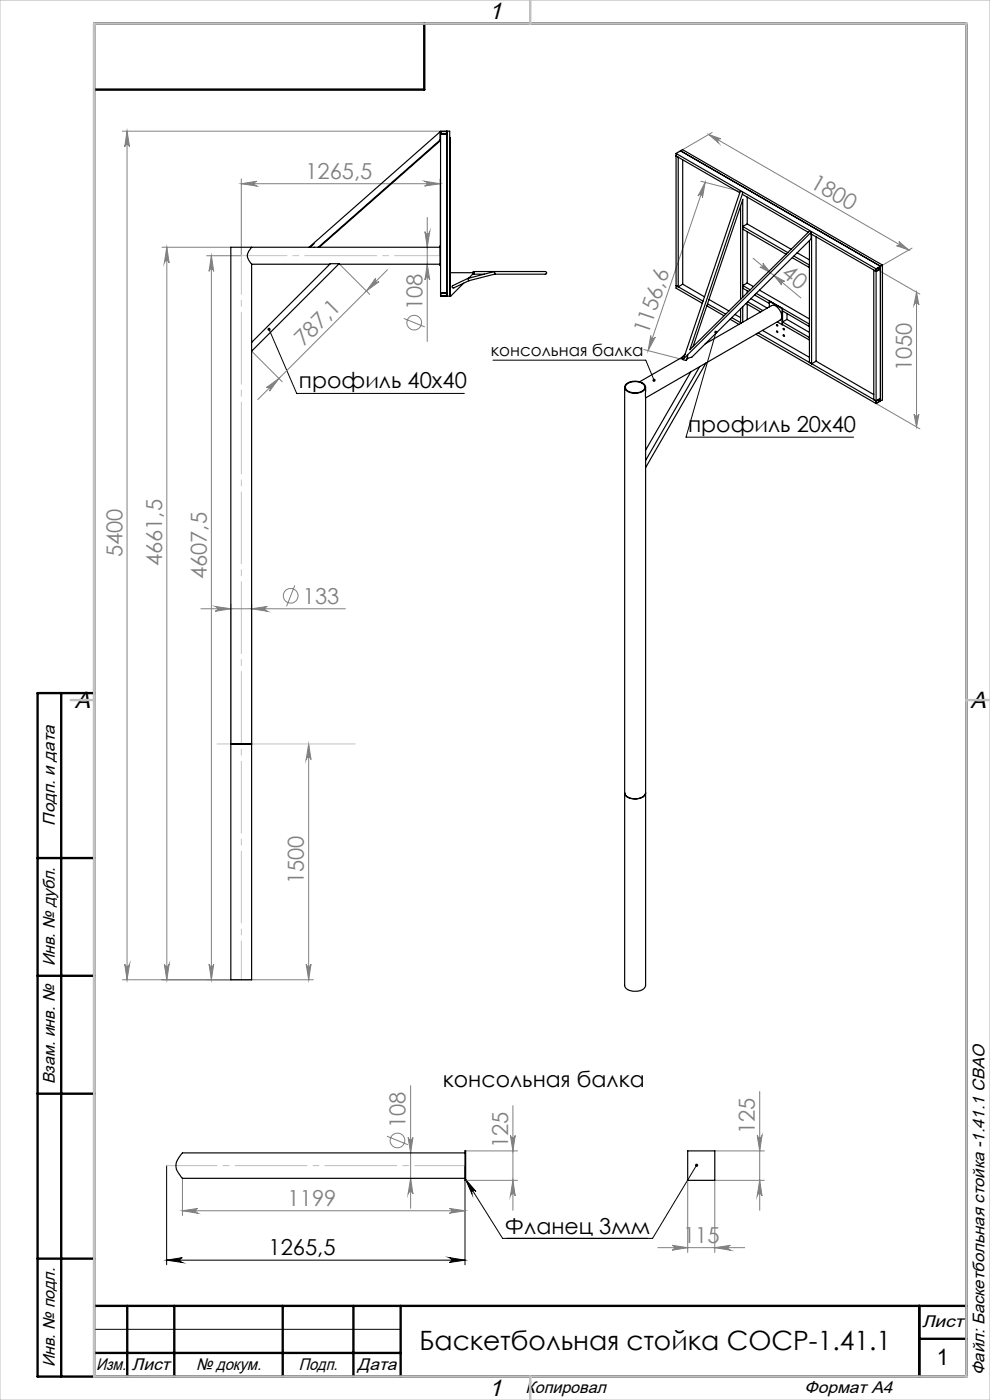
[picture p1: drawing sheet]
<svg xmlns="http://www.w3.org/2000/svg" width="210mm" height="297mm" viewBox="0 0 210 297" stroke-linecap="round" stroke-linejoin="round" font-family="sans-serif">
<g fill="none" stroke="#808080" stroke-width=".21">
<path d="M26 27.8h67.5M27 27.8l.5 3.3a.51 .51 0 0 0-.5-.5 .51 .51 0 0 0-.5 .5zM27 27.8v180.1M51.2 39l3.3-.6a.51 .51 0 0 0-.5 .6 .51 .51 0 0 0 .5 .5zM51.2 38v16.3h-7.3M51.2 39h42.1M90.1 38.4l3.2 .6-3.2 .5a.51 .51 0 0 0 .4-.5 .51 .51 0 0 0-.4-.6zM93.3 38v16.3M148.7 38.4l8.3 2.2M149.6 38.7l-12.1 35.7M149.6 38.7l-.6 3.2a.5 .5 0 0 0-.3-.6 .5 .5 0 0 0-.6 .3zM150.4 28.5l2.5 1a.52 .52 0 0 0-.6 .2 .52 .52 0 0 0 .1 .6z"/>
<path d="M150.4 28.5l42.4 24.5M151.1 28.1l-7.7 4.5M34.4 52.5h14.6M35.4 52.5v155.4M35.4 52.5l.5 3.3a.51 .51 0 0 0-.5-.5 .51 .51 0 0 0-.5 .5zM44.8 54.3l.5 3.3a.49 .49 0 0 0-.5-.5 .49 .49 0 0 0-.5 .5zM44.8 54.3v153.6M71.9 55.9l6.5 6.5M79.7 59a.51 .51 0 0 0 0 .7 .51 .51 0 0 0 .7 .1l-2.7 1.9zM82.2 57.2l-27.5 27.6M90.1 49.1a.51 .51 0 0 0 .5 .5 .51 .51 0 0 0 .6-.5l-.6 3.4zM90.6 46.1v26.4"/>
<path d="M90.6 56.1l.6 3.3a.51 .51 0 0 0-.6-.5 .51 .51 0 0 0-.5 .5zM159.7 54.8l10.2 8.4M161.8 55.9l1.6 2-2.2-1.2a.52 .52 0 0 0 .6-.2 .52 .52 0 0 0 0-.6zM164.2 58.5l2.2 1.2a.53 .53 0 0 0-.5 .2 .53 .53 0 0 0-.1 .6zM190.7 51.3l2.1 1.7-2.6-.9a.52 .52 0 0 0 .6-.2 .52 .52 0 0 0-.1-.6zM193.5 52.6l-7.7 4.4 9.3 5.4M53.4 74.5l6.5 6.5M85.7 67.6l4.4 1.8M136.6 74.2l8.3 2.1M138 71.2a.5 .5 0 0 0 .4 .6 .5 .5 0 0 0 .6-.3l-1.5 2.9zM194.4 62l.5 2.7a.53 .53 0 0 0-.5-.4 .53 .53 0 0 0-.5 .4zM194.4 62v28.6"/>
<path d="M56.5 82.3l2.7-2-2 2.7a.5 .5 0 0 0 0-.7 .5 .5 0 0 0-.7 0zM185.8 85.6l9.3 5.4M193.9 87.9a.53 .53 0 0 0 .5 .4 .53 .53 0 0 0 .5-.4l-.5 2.7zM42.6 129.1h30.7M45.6 128.7l3.4 .4-3.4 .6a.51 .51 0 0 0 .6-.5 .51 .51 0 0 0-.6-.5zM49 128.2v29.6M53.4 129.1l3.3-.4a.51 .51 0 0 0-.5 .5 .51 .51 0 0 0 .5 .5zM53.4 128.2v29.6M62.5 124.2l-1.7 4.4M65.5 157.8l.5 3.3a.51 .51 0 0 0-.5-.5 .51 .51 0 0 0-.6 .5zM65.5 157.8v50.1M26 207.9h40.5"/>
<path d="M26.5 204.5a.51 .51 0 0 0 .5 .5 .51 .51 0 0 0 .5-.5l-.5 3.4zM34.9 204.5a.51 .51 0 0 0 .5 .5 .51 .51 0 0 0 .5-.5l-.5 3.4zM44.3 204.5a.49 .49 0 0 0 .5 .5 .49 .49 0 0 0 .5-.5l-.5 3.4zM64.9 204.5a.51 .51 0 0 0 .6 .5 .51 .51 0 0 0 .5-.5l-.5 3.4zM87.1 230.3v26M108.8 234.6v22.1M161.1 231.6v25.1M38.7 256.9l3.3-.5a.51 .51 0 0 0-.5 .5 .51 .51 0 0 0 .5 .5zM38.7 250v7.9M38.7 256.9h59.9M82.1 241l4.4 1.8M86.6 241.3a.51 .51 0 0 0 .5 .5 .51 .51 0 0 0 .5-.5l-.5 3.3z"/>
<path d="M87.1 250l.5 3.3a.51 .51 0 0 0-.5-.5 .51 .51 0 0 0-.5 .5zM95.3 256.4l3.3 .5-3.3 .5a.51 .51 0 0 0 .5-.5 .51 .51 0 0 0-.5-.5zM98.6 250.4v7.5M98.8 250.4h11M98.8 244.2h11M108.3 240.9a.51 .51 0 0 0 .5 .4 .51 .51 0 0 0 .5-.4l-.5 3.3zM108.8 250.4l.5 3.3a.51 .51 0 0 0-.5-.5 .51 .51 0 0 0-.5 .5zM145.9 250.4v15.3M151.6 244.2h10.5M160.6 240.9a.51 .51 0 0 0 .5 .4 .51 .51 0 0 0 .5-.4l-.5 3.3zM161.1 250.4l.5 3.3a.51 .51 0 0 0-.5-.5 .51 .51 0 0 0-.5 .5zM162.1 250.4h-10.5v15.3"/>
<path d="M139.5 264.7h18.5M142.6 264.2l3.3 .5-3.3 .5a.51 .51 0 0 0 .5-.5 .51 .51 0 0 0-.5-.5zM151.6 264.7l3.3-.5a.51 .51 0 0 0-.5 .5 .51 .51 0 0 0 .5 .5z"/>
<circle cx="87.9" cy="68.4" r="1.55"/>
<circle cx="61.7" cy="126.4" r="1.55"/>
<circle cx="84.3" cy="241.9" r="1.55"/>
</g>
<path d="M57.1 69.9l5.8 13.6h35.6M104.6 76.4h32.4l1.7 4.3M151.9 70.5l-6.4 22.2h35.6M35.3 247.3v21M98.6 247.3v21M98.8 250.2l2.2 2.6a.5 .5 0 0 0-.7-.2 .5 .5 0 0 0-.2 .7zM147.7 247.2l-9.3 15.5h-31.8l-7.8-12.5M35.3 267.3l3.4-.5a.51 .51 0 0 0-.5 .5 .51 .51 0 0 0 .5 .5zM35.3 267.3h63.3M95.3 266.8l3.3 .5-3.3 .5a.51 .51 0 0 0 .5-.5 .51 .51 0 0 0-.5-.5zM20 282h65" fill="none" stroke="#000" stroke-width=".21"/>
<path d="M20 147v145" fill="none" stroke="#000" stroke-width=".25"/>
<g fill="none" stroke="#000" stroke-width=".5">
<path d="M90 5v14h-70M13 147v145M20 147h-12v145h197v-287h-185v287M8 182h12M8 207h12M8 232h12M8 267h12M20 277h185M27 277v15M37 277v15M60 277v15M75 277v15"/>
<path d="M85 277v15M195 277v15M20 287h65M195 284h10"/>
</g>
<path d="M51.2 207.8v-153.6" fill="none" stroke="#c0c0c0" stroke-width=".21" stroke-dasharray="15.2 1.3 1.3 1.3" stroke-dashoffset="7"/>
<path d="M93.4 54.2h-42.2" fill="none" stroke="#c0c0c0" stroke-width=".21" stroke-dasharray="15.2 1.3 1.3 1.3" stroke-dashoffset="5.6"/>
<path d="M98.7 247.3h-63.3" fill="none" stroke="#c0c0c0" stroke-width=".21" stroke-dasharray="15.2 1.3 1.3 1.3" stroke-dashoffset="4.6"/>
<path d="M0 0h210v297h-210zM46 157.8h29.4" fill="none" stroke="#c0c0c0" stroke-width=".21"/>
<path d="M20 5h185v287h-185zM112.5 0v5M15 148.5h5M205 148.5h5M112.5 292v5" fill="none" stroke="#c0c0c0" stroke-width=".5"/>
<g fill="#000">
<path d="M138.5 80.4h.1a.33 .33 0 0 1 .5 .2 .33 .33 0 0 1-.2 .4l-.2-.3 .2 .3a.34 .34 0 0 1-.5-.1 .34 .34 0 0 1 .1-.5z"/>
<path d="M56.9 69.6a.34 .34 0 0 0 0 .6 .34 .34 0 0 0 .5-.3 .34 .34 0 0 0-.5-.3l.2 .3zM151.6 70.2a.34 .34 0 0 0 0 .6 .34 .34 0 0 0 .6-.2 .34 .34 0 0 0-.3-.4v.3v-.3zM98.8 250.2l2.2 2.6a.5 .5 0 0 0-.7-.2 .5 .5 0 0 0-.2 .7zM147.5 246.9a.34 .34 0 0 0 0 .5 .34 .34 0 0 0 .5 0 .34 .34 0 0 0-.1-.5l-.2 .3 .2-.3z"/>
<path d="M95.3 266.8l3.3 .5-3.3 .5a.51 .51 0 0 0 .5-.5 .51 .51 0 0 0-.5-.5zM35.3 267.3l3.4-.5a.51 .51 0 0 0-.5 .5 .51 .51 0 0 0 .5 .5z"/>
</g>
<g fill="#808080">
<path d="M90.1 38.4l3.2 .6-3.2 .5a.51 .51 0 0 0 .4-.5 .51 .51 0 0 0-.4-.6zM51.2 39l3.3-.6a.51 .51 0 0 0-.5 .6 .51 .51 0 0 0 .5 .5z"/>
<path d="M44.3 204.5a.49 .49 0 0 0 .5 .5 .49 .49 0 0 0 .5-.5l-.5 3.4zM44.8 54.3l.5 3.3a.49 .49 0 0 0-.5-.5 .49 .49 0 0 0-.5 .5zM64.9 204.5a.51 .51 0 0 0 .6 .5 .51 .51 0 0 0 .5-.5l-.5 3.4zM65.5 157.8l.5 3.3a.51 .51 0 0 0-.5-.5 .51 .51 0 0 0-.6 .5z"/>
<path d="M190.7 51.3l2.1 1.7-2.6-.9a.52 .52 0 0 0 .6-.2 .52 .52 0 0 0-.1-.6zM150.4 28.5l2.5 1a.52 .52 0 0 0-.6 .2 .52 .52 0 0 0 .1 .6z"/>
<path d="M151.6 264.7l3.3-.5a.51 .51 0 0 0-.5 .5 .51 .51 0 0 0 .5 .5zM142.6 264.2l3.3 .5-3.3 .5a.51 .51 0 0 0 .5-.5 .51 .51 0 0 0-.5-.5z"/>
<path d="M45.6 128.7l3.4 .4-3.4 .6a.51 .51 0 0 0 .6-.5 .51 .51 0 0 0-.6-.5zM53.4 129.1l3.3-.4a.51 .51 0 0 0-.5 .5 .51 .51 0 0 0 .5 .5zM38.7 256.9l3.3-.5a.51 .51 0 0 0-.5 .5 .51 .51 0 0 0 .5 .5zM95.3 256.4l3.3 .5-3.3 .5a.51 .51 0 0 0 .5-.5 .51 .51 0 0 0-.5-.5z"/>
<path d="M56.5 82.3l2.7-2-2 2.7a.5 .5 0 0 0 0-.7 .5 .5 0 0 0-.7 0zM79.7 59a.51 .51 0 0 0 0 .7 .51 .51 0 0 0 .7 .1l-2.7 1.9z"/>
<path d="M138 71.2a.5 .5 0 0 0 .4 .6 .5 .5 0 0 0 .6-.3l-1.5 2.9zM149.6 38.7l-.6 3.2a.5 .5 0 0 0-.3-.6 .5 .5 0 0 0-.6 .3z"/>
<path d="M87.1 250l.5 3.3a.51 .51 0 0 0-.5-.5 .51 .51 0 0 0-.5 .5zM86.6 241.3a.51 .51 0 0 0 .5 .5 .51 .51 0 0 0 .5-.5l-.5 3.3zM108.8 250.4l.5 3.3a.51 .51 0 0 0-.5-.5 .51 .51 0 0 0-.5 .5zM108.3 240.9a.51 .51 0 0 0 .5 .4 .51 .51 0 0 0 .5-.4l-.5 3.3z"/>
<path d="M193.9 87.9a.53 .53 0 0 0 .5 .4 .53 .53 0 0 0 .5-.4l-.5 2.7zM194.4 62l.5 2.7a.53 .53 0 0 0-.5-.4 .53 .53 0 0 0-.5 .4z"/>
<path d="M90.1 49.1a.51 .51 0 0 0 .5 .5 .51 .51 0 0 0 .6-.5l-.6 3.4zM90.6 56.1l.6 3.3a.51 .51 0 0 0-.6-.5 .51 .51 0 0 0-.5 .5zM27 27.8l.5 3.3a.51 .51 0 0 0-.5-.5 .51 .51 0 0 0-.5 .5zM26.5 204.5a.51 .51 0 0 0 .5 .5 .51 .51 0 0 0 .5-.5l-.5 3.4zM35.4 52.5l.5 3.3a.51 .51 0 0 0-.5-.5 .51 .51 0 0 0-.5 .5zM34.9 204.5a.51 .51 0 0 0 .5 .5 .51 .51 0 0 0 .5-.5l-.5 3.4zM160.6 240.9a.51 .51 0 0 0 .5 .4 .51 .51 0 0 0 .5-.4l-.5 3.3zM161.1 250.4l.5 3.3a.51 .51 0 0 0-.5-.5 .51 .51 0 0 0-.5 .5z"/>
<path d="M161.8 55.9l1.6 2-2.2-1.2a.52 .52 0 0 0 .6-.2 .52 .52 0 0 0 0-.6zM164.2 58.5l2.2 1.2a.53 .53 0 0 0-.5 .2 .53 .53 0 0 0-.1 .6z"/>
</g>
<g fill="none" stroke="#000" stroke-width=".25">
<path d="M93.3 28l-27.8 24.5M93.3 29.7l-25.8 22.8M93.3 28v1.7M93.3 29.7h.2M93.3 28h.2M93.5 28.5h1.3M93.5 27.8h1.9v35h-1.9zM93.5 29.8l-25.8 22.7M93.5 27.9h1.2v.5h-1.2zM93.5 28l.1 .4M94.8 27.8v35M95.4 29.2l.1 33.6 2.9-2.7"/>
<path d="M143.4 32.6v28.5l5.6 3.2M143.4 32.6l42.4 24.4M144.4 32l-1 .6M144.4 32l42.4 24.5M144.4 32l.4-.3 42.4 24.5M144.8 33.9v26.4M53.4 52.5h-4.4v155.4h4.4v-151.8M53.4 52.5a2.17 2.17 0 0 0-.4 3l.4 .6M53.4 52.5h39.9M53.4 56.1h16.6M66.6 51.7l-.8 .8M71.9 56.1h21.4"/>
<path d="M93.5 52.2v4.1M95.5 57.9h5.1l-1.2 1.1M99.3 59.1l-3.3 1.5-.1 .4 .3 .1 3.3-1.6M100.3 58.1l2.5 .1M104.9 57.6h10.1a.59 .59 0 0 1 .9 .4l-.2 .2h-10.8M104.9 57.6h-3.8a.67 .67 0 0 0-.9 .3M104.9 57.6l.1 .5zM104.9 57.6l-5.6 1.5 .2 .4M105 58.1l-5.5 1.4M156.9 40.9l-13.5-7.8 .5 .3v27.5M157.1 43.8v19.7M157.3 40.7l-.3-.1-12.1 35.7 .7 .2"/>
<path d="M157.6 42.4v20.6M157.6 48.6l9.2 5.3M157.6 41.3l13.9 8M157.6 40.9l-11.3 33.3 25.4-25.1M157.6 42.3l-10.6 31.1M158.5 47.5l-.9 .5 9.5 5.6M158.5 47.5l9.3 5.4M158.5 41.8v5.7M158.5 49.1v10.9M168.1 54.7l3.6 2.1M168.4 54.3l3.3 1.9M169.1 53.6l2.6 1.5"/>
<path d="M171.7 51.1v25.8l.5 .3M171.9 49.1l.1 .2M172 49.3v1.4l-25.2 25.1-.9 .2-.3 .5M172 49.3l-27.1 27M173.1 50.2v26.4M185.8 57.6l-13.8-8 .2 27.6M185.8 57.6l-.5-.3v27.5l.5 .3M185.8 57v28.6M185.9 57.1l.8-.5v.4l-.8 .5zM186.3 56.8l.4 .2M186.8 57l-1 .6M186.8 56.5v28.6"/>
<path d="M186.8 56.5l-1 .5M187.2 56.2v28.6l-.4 .3M187.2 56.2l-.4 .3M53.4 72.6l16.7-16.7h1.8l-18.5 18.6M93.5 62.2h1.3M93.5 62.2h1.2v.6h-1.2zM95.4 61.5h.1M143.9 60.9l-.5-.3 5.7 3.3M144.7 75.8l-9 5.2M144.8 60.3l-.9 .6M144.8 60.3l4.6 2.7M145 76.2l-.1 .1"/>
<path d="M145.3 75.1l-.7 .8 .3 .4M145.9 75.3l-.3 1.2M146.5 78.9l-9.6 16.6M148.4 77.8l-11.5 19.9M149.6 73l14.1-8.2a1.99 1.99 0 0 1 2.1 1.8v1l-.3 .3-28.6 16.5M149.8 77l-12.9 22.2M149.9 64.9l3.7 2.1M150.1 64.4l3.8 2.2M150.4 63.5l4.2 2.5M154.9 67.7l1.8 1.1M155.9 66.7l1.2 .7M157.1 65.5v3h.1l-2-1.1"/>
<path d="M157.6 61.1l1.2 .7M157.6 65.1v3.3M158.3 64.4l3.1 1.8M158.5 60l-.9 .6 1.5 .9M158.5 60l1.3 .8M158.5 61.7v.4M158.5 64.5v3.3M158.6 64l3.2 1.9M159.3 63.4l3.5 2M160.1 62.6l3.1 1.8M160.3 70.9l25.5 14.7M160.4 62.2l11.3 6.6"/>
<path d="M160.8 70.6l25 14.5M161.1 61.6l10.6 6.1M161.7 70.1l10 5.7M163.2 63.9l2.7 1.6M163.2 63.9l2.8 1.5M163.2 63.9v1.2M164.9 68.3l1 .6M165.9 65.5v3.4M166 65.4v3.5M166 68.9l5.7 3.2M166 66l5.7 3.3M166 65.4l-.1 .1"/>
<path d="M166 68.9h-.1M166.9 66.5v1.3M166.9 67.8l-.9 .5 5.7 3.3M166.9 67.8l4.8 2.7M173.1 76.6l-.9 .6M173.1 76.6l12.2 7.1M132.5 82.2v126.8a2.14 2.14 0 0 0 2.8 1.3 1.66 1.66 0 0 0 1.6-1.3v-126.8M132.8 81.5a3 3 0 0 1 4 .3 1.38 1.38 0 0 1-1.5 1.6 2.29 2.29 0 0 1-2.8-1.2zM133 81.5a2.83 2.83 0 0 1 3.7 .3 1.41 1.41 0 0 1-1.7 1.5 2 2 0 0 1-2.4-1.2zM136.2 81.2l.1 .1M185.9 85.1l.8-.5v.5l-.8 .4zM186.3 84.8l.4 .3"/>
<path d="M186.8 84.5l-1 .6M186.8 85.1l-1 .5M49 157.8h4.4M132.5 168.2a1.9 1.9 0 0 0 2.3 1.3 1.89 1.89 0 0 0 2.1-1.3M98.6 244.6h-59.9a3.6 3.6 0 0 0-1.1 3.8l1.1 1.6h59.9M98.6 244.2h.2v6.2h-.2zM145.9 244.2h5.7v6.2h-5.7z"/>
<circle cx="164.8" cy="69" r=".16"/>
<circle cx="164.8" cy="70.4" r=".16"/>
<circle cx="166.2" cy="71.2" r=".16"/>
<circle cx="166.2" cy="69.8" r=".16"/>
</g>
<text font-size="5.6" x="89" y="286.4">Баскетбольная стойка СОСР-1.41.1</text>
<g font-size="5">
<text x="103.7" y="4.1">1</text>
<text x="15.9" y="150.1">A</text>
<text x="205.9" y="150.1">A</text>
<text x="103.7" y="296.1">1</text>
</g>
<text font-size="4.8" x="198.8" y="289.6">1</text>
<g font-size="4.7" fill="#808080">
<text x="64.8" y="37.9">1265,5</text>
<text x="171.6" y="39.6" transform="rotate(30 171.6 39.6)">1800</text>
<text x="165.6" y="58.3" transform="rotate(40 165.6 58.3)">40</text>
<text x="89.6" y="65.9" transform="rotate(-90 89.6 65.9)">108</text>
<text x="137.5" y="71.2" transform="rotate(-71 137.5 71.2)">1156,6</text>
<text x="64.3" y="73.7" transform="rotate(-45 64.3 73.7)">787,1</text>
<text x="193.4" y="78.8" transform="rotate(-90 193.4 78.8)">1050</text>
<text x="26" y="118.2" transform="rotate(-90 26 118.2)">5400</text>
<text x="34.4" y="120.1" transform="rotate(-90 34.4 120.1)">4661,5</text>
<text x="43.8" y="122.9" transform="rotate(-90 43.8 122.9)">4607,5</text>
<text x="64.2" y="128.1">133</text>
<text x="64.5" y="187.6" transform="rotate(-90 64.5 187.6)">1500</text>
<text x="86" y="239.4" transform="rotate(-90 86 239.4)">108</text>
<text x="107.8" y="243.6" transform="rotate(-90 107.8 243.6)">125</text>
<text x="160.1" y="240.6" transform="rotate(-90 160.1 240.6)">125</text>
<text x="61" y="255.8">1199</text>
<text x="144.9" y="263.7">115</text>
</g>
<g font-size="4.7">
<text x="63.4" y="82.4">профиль 40х40</text>
<text x="146" y="91.7">профиль 20х40</text>
<text x="93.9" y="230.6">консольная балка</text>
<text x="107.1" y="261.7">Фланец 3мм</text>
<text x="57" y="266.3">1265,5</text>
</g>
<g font-size="3.6">
<text x="11.6" y="175.1" transform="rotate(-90 11.6 175.1)">Подп. и дата</text>
<text x="11.6" y="205" transform="rotate(-90 11.6 205)">Инв. № дубл.</text>
<text x="11.6" y="230" transform="rotate(-90 11.6 230)">Взам. инв. №</text>
<text x="195.6" y="281.6">Лист</text>
<text x="11.6" y="290" transform="rotate(-90 11.6 290)">Инв. № подл.</text>
<text x="20.4" y="290.6">Изм.</text>
<text x="28" y="290.6">Лист</text>
<text x="41.6" y="290.6">№ докум.</text>
<text x="63.4" y="290.6">Подп.</text>
<text x="75.9" y="290.6">Дата</text>
<text x="208.9" y="291.8" transform="rotate(-90 208.9 291.8)">Файл: Баскетбольная стойка -1.41.1 СВАО</text>
<text x="111.5" y="295.6">Копировал</text>
<text x="170.7" y="295.6">Формат А4</text>
</g>
<text font-size="3.5" x="104.1" y="75.6">консольная балка</text>
</svg>
